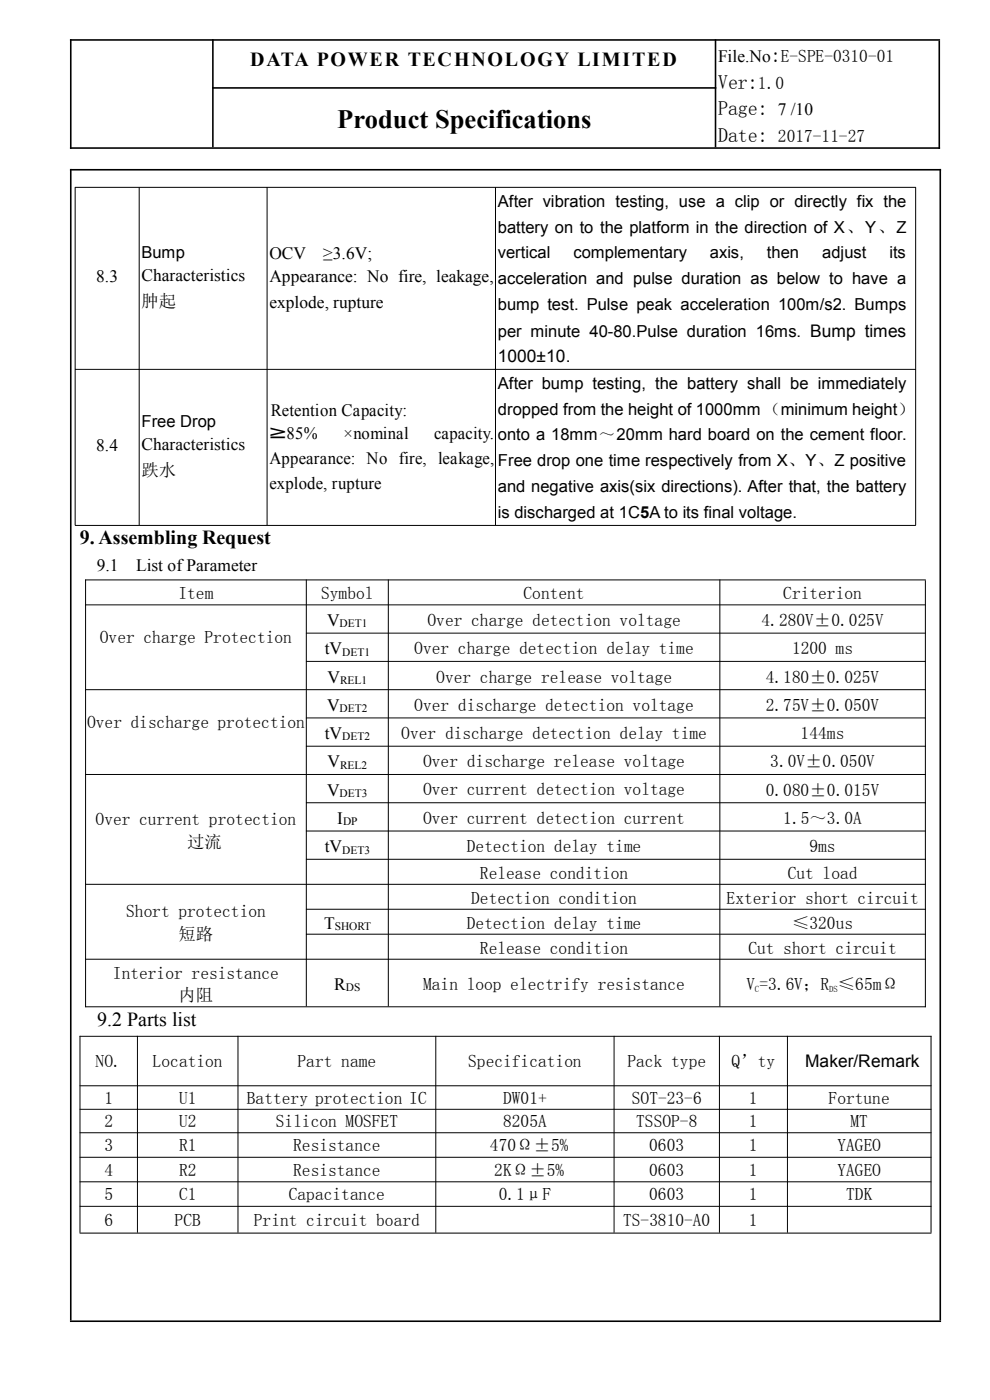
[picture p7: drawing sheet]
<svg xmlns="http://www.w3.org/2000/svg" width="210mm" height="297mm" viewBox="0 0 210 297" stroke-linecap="round" stroke-linejoin="round" font-family="sans-serif">
<path d="M14.8 8.5h184.6M15 8.3v23.3M45 18.7h107M45.2 8.3v22.9M151.8 8.3v22.9M199.2 8.6v23M14.8 31.4h184.6" fill="none" stroke="#000" stroke-width=".34"/>
<g fill="#fff">
<path d="M15.9 282.2h1.3l.1 .5a.73 .73 0 0 0-1-.3v1l.5-.1 .2-.4v.6l-.1 .3-.1-.3h-.5v1a.7 .7 0 0 0 1-.4l.1 .1-.2 .5h-1.3l.2-.2v-1v-1.1z" fill-rule="evenodd"/>
<path d="M17.7 282.2h1.3l.1 .5-.3-.3h-.3v2.1l.2 .2h-.7l.2-.2v-2.1h-.3l-.3 .3z" fill-rule="evenodd"/>
<path d="M19.4 282.2h1.3l.1 .5a.73 .73 0 0 0-1.1-.3v1l.6-.1 .2-.4v.6l-.1 .3-.1-.3h-.6v1a.7 .7 0 0 0 1.1-.4l.1 .1-.2 .5h-1.3l.1-.2v-1v-1.1z" fill-rule="evenodd"/>
<path d="M21.1 282.2h.5a.64 .64 0 0 1 .9 .4 .64 .64 0 0 1-.4 .9l.5 1.2h-.4l-.4-1.2h-.3v1l.2 .2h-.6l.2-.1v-1.1v-1.1zM21.5 282.4v1a.54 .54 0 0 0 .7-.5 .54 .54 0 0 0-.7-.5z" fill-rule="evenodd"/>
<path d="M22.7 282.2h.4l1 2v-1.8l-.2-.2h.5l-.2 .2v2.3l-1.1-2.2-.1 2 .3 .2h-.6l.2-.1v-1.1v-1.1z" fill-rule="evenodd"/>
<path d="M25.1 282.3l.3-.1 .5 2.3 .2 .2h-.6l.2-.3-.2-.6h-.6l-.1 .6 .1 .3h-.4l.2-.2zM25.2 282.5l-.3 1.2h.6z" fill-rule="evenodd"/>
<path d="M26.3 282.2h.7l-.3 .2v2.1h.7l.3-.4 .1 .1-.2 .5h-1.3l.2-.1v-1.1v-1.1z" fill-rule="evenodd"/>
<path d="M29.8 282.2h1.3l.1 .5a.73 .73 0 0 0-1.1-.3v1l.6-.1 .2-.4v.9l-.2-.3h-.6v1a.7 .7 0 0 0 1.1-.4l.1 .1-.2 .5h-1.3l.2-.2v-1v-1.1z" fill-rule="evenodd"/>
<path d="M31.4 282.2h.4l1 2v-1.8l-.2-.2h.4l-.2 .2v2.3l-1-2.2-.1 2 .3 .2h-.6l.2-.1v-1.1v-1.1z" fill-rule="evenodd"/>
<path d="M33.2 282.2h1.4l.1 .5a.73 .73 0 0 0-1.1-.3v1l.6-.1 .2-.4v.6l-.1 .3-.1-.3h-.6v1a.7 .7 0 0 0 1.1-.4l.1 .1-.2 .5h-1.4l.2-.2v-1v-1.1z" fill-rule="evenodd"/>
<path d="M35 282.2h.5a.64 .64 0 0 1 .8 .4 .64 .64 0 0 1-.4 .9l.6 1.2h-.4l-.5-1.2h-.2v1l.1 .2h-.5l.1-.1 .1-1.1-.1-1.1zM35.4 282.4v1a.54 .54 0 0 0 .7-.5 .54 .54 0 0 0-.7-.5z" fill-rule="evenodd"/>
<path d="M37.1 282.4l.2-.1 .7-.1v.7a.55 .55 0 0 0-.7-.6 .55 .55 0 0 0-.4 .8v.7a.56 .56 0 0 0 .2 .7 .56 .56 0 0 0 .8-.1v-.5l-.3-.3h.6l-.1 .1v.9l-.1-.1a.74 .74 0 0 1-.9 .1 .74 .74 0 0 1-.4-.8l.1-.9z" fill-rule="evenodd"/>
<path d="M38.4 282.2h.6l-.2 .3 .4 1.1 .4-1.1-.2-.3h.6l-.1 .1a3 3 0 0 0-.6 2.1l.2 .3h-.7l.2-.1v-.8l-.4-1.4z" fill-rule="evenodd"/>
</g>
<g fill="none" stroke="#000" stroke-width=".21">
<path d="M18.1 123h178.3M18.1 128.3h178.3M18.2 122.9v90.8M64.9 134.3h131.5M65 122.9v90.6M82.4 122.9v90.6M152.7 122.9v90.6M196.3 123.1v90.6M18.1 146.3h178.3M64.9 140.3h131.5M64.9 152.3h131.5M64.9 158.3h131.5"/>
<path d="M18.1 164.3h178.3M64.9 170.3h131.5M64.9 176.3h131.5M18.1 187.6h178.3M64.9 182.3h131.5M64.9 192.9h131.5M64.9 198.2h131.5M16.9 219.8h180.7M17 219.8v41.7M18.1 203.5h178.3M18.1 213.6h178.3M29.2 219.8v41.7"/>
<path d="M50.5 219.8v41.7M92.4 219.8v41.7M130.3 219.8v41.7M152.6 219.8v41.7M167 219.8v41.7M197.5 219.8v41.7M16.9 230.3h180.7M16.9 235.3h180.7M16.9 240.3h180.7M16.9 245.5h180.7M16.9 250.7h180.7M16.9 255.9h180.7"/>
<path d="M16.9 261.6h180.7"/>
</g>
<g fill="#fff">
<path d="M30 51.3h9.2v4.1h-9.2z" fill-rule="evenodd"/>
<path d="M105.6 40.5h7.4v4.1h-7.4z" fill-rule="evenodd"/>
<path d="M113 40.5h2.1v4.1h-2.1z" fill-rule="evenodd"/>
<path d="M115.1 40.5h13.4v4.1h-13.4z" fill-rule="evenodd"/>
<path d="M128.5 40.5h2.1v4.1h-2.1z" fill-rule="evenodd"/>
<path d="M130.6 40.5h11.3v4.1h-11.3z" fill-rule="evenodd"/>
<path d="M141.9 40.5h2.1v4.1h-2.1z" fill-rule="evenodd"/>
<path d="M144 40.5h5.7v4.1h-5.7z" fill-rule="evenodd"/>
<path d="M149.7 40.5h2.1v4.1h-2.1z" fill-rule="evenodd"/>
<path d="M151.8 40.5h2v4.1h-2z" fill-rule="evenodd"/>
<path d="M153.8 40.5h2.1v4.1h-2.1z" fill-rule="evenodd"/>
<path d="M155.9 40.5h5.3v4.1h-5.3z" fill-rule="evenodd"/>
<path d="M161.2 40.5h2.1v4.1h-2.1z" fill-rule="evenodd"/>
<path d="M163.3 40.5h3.1v4.1h-3.1z" fill-rule="evenodd"/>
<path d="M166.4 40.5h2.1v4.1h-2.1z" fill-rule="evenodd"/>
<path d="M168.5 40.5h11.2v4.1h-11.2z" fill-rule="evenodd"/>
<path d="M179.7 40.5h2.1v4.1h-2.1z" fill-rule="evenodd"/>
<path d="M181.8 40.5h3.5v4.1h-3.5z" fill-rule="evenodd"/>
<path d="M185.3 40.5h2.1v4.1h-2.1z" fill-rule="evenodd"/>
<path d="M187.4 40.5h4.9v4.1h-4.9z" fill-rule="evenodd"/>
<path d="M192.3 40.5h1v4.1h-1z" fill-rule="evenodd"/>
<path d="M105.6 45.8h10.8v4.5h-10.8z" fill-rule="evenodd"/>
<path d="M116.4 45.8h1.3v4.5h-1.3z" fill-rule="evenodd"/>
<path d="M117.7 45.8h4v4.5h-4z" fill-rule="evenodd"/>
<path d="M121.7 45.8h1.3v4.5h-1.3z" fill-rule="evenodd"/>
<path d="M123 45.8h2.9v4.5h-2.9z" fill-rule="evenodd"/>
<path d="M125.9 45.8h1.4v4.5h-1.4z" fill-rule="evenodd"/>
<path d="M127.3 45.8h4.9v4.5h-4.9z" fill-rule="evenodd"/>
<path d="M132.2 45.8h1.3v4.5h-1.3z" fill-rule="evenodd"/>
<path d="M133.5 45.8h12.8v4.5h-12.8z" fill-rule="evenodd"/>
<path d="M146.3 45.8h1.3v4.5h-1.3z" fill-rule="evenodd"/>
<path d="M147.6 45.8h2.8v4.5h-2.8z" fill-rule="evenodd"/>
<path d="M150.4 45.8h1.3v4.5h-1.3z" fill-rule="evenodd"/>
<path d="M151.7 45.8h4.9v4.5h-4.9z" fill-rule="evenodd"/>
<path d="M156.6 45.8h1.4v4.5h-1.4z" fill-rule="evenodd"/>
<path d="M158 45.8h13.3v4.5h-13.3z" fill-rule="evenodd"/>
<path d="M171.3 45.8h1.3v4.5h-1.3z" fill-rule="evenodd"/>
<path d="M172.6 45.8h3v4.5h-3z" fill-rule="evenodd"/>
<path d="M175.6 45.8h1.3v4.5h-1.3z" fill-rule="evenodd"/>
<path d="M176.9 45.8h2.8v4.5h-2.8z" fill-rule="evenodd"/>
<path d="M179.7 45.8h3.8v4.5h-3.8z" fill-rule="evenodd"/>
<path d="M183.5 45.8h2.7v4.5h-2.7z" fill-rule="evenodd"/>
<path d="M186.2 45.8h3.9v4.5h-3.9z" fill-rule="evenodd"/>
<path d="M190.1 45.8h2.2v4.5h-2.2z" fill-rule="evenodd"/>
<path d="M192.3 45.8h1v4.5h-1z" fill-rule="evenodd"/>
<path d="M105.6 51.5h11.2v4.1h-11.2z" fill-rule="evenodd"/>
<path d="M116.8 51.5h4.8v4.1h-4.8z" fill-rule="evenodd"/>
<path d="M121.6 51.5h24.1v4.1h-24.1z" fill-rule="evenodd"/>
<path d="M145.7 51.5h4.9v4.1h-4.9z" fill-rule="evenodd"/>
<path d="M150.6 51.5h7.3v4.1h-7.3z" fill-rule="evenodd"/>
<path d="M157.9 51.5h4.8v4.1h-4.8z" fill-rule="evenodd"/>
<path d="M162.7 51.5h6.9v4.1h-6.9z" fill-rule="evenodd"/>
<path d="M169.6 51.5h4.8v4.1h-4.8z" fill-rule="evenodd"/>
<path d="M174.4 51.5h9.4v4.1h-9.4z" fill-rule="evenodd"/>
<path d="M183.8 51.5h4.9v4.1h-4.9z" fill-rule="evenodd"/>
<path d="M188.7 51.5h3.5v4.1h-3.5z" fill-rule="evenodd"/>
<path d="M192.2 51.5h1v4.1h-1z" fill-rule="evenodd"/>
<path d="M105.6 57h19v4.1h-19z" fill-rule="evenodd"/>
<path d="M124.6 57h1.9v4.1h-1.9z" fill-rule="evenodd"/>
<path d="M126.5 57h5.9v4.1h-5.9z" fill-rule="evenodd"/>
<path d="M132.4 57h1.9v4.1h-1.9z" fill-rule="evenodd"/>
<path d="M134.3 57h8.4v4.1h-8.4z" fill-rule="evenodd"/>
<path d="M142.7 57h1.9v4.1h-1.9z" fill-rule="evenodd"/>
<path d="M144.6 57h12.7v4.1h-12.7z" fill-rule="evenodd"/>
<path d="M157.3 57h1.9v4.1h-1.9z" fill-rule="evenodd"/>
<path d="M159.2 57h3.7v4.1h-3.7z" fill-rule="evenodd"/>
<path d="M162.9 57h1.9v4.1h-1.9z" fill-rule="evenodd"/>
<path d="M164.8 57h9.2v4.1h-9.2z" fill-rule="evenodd"/>
<path d="M174 57h1.9v4.1h-1.9z" fill-rule="evenodd"/>
<path d="M175.9 57h3v4.1h-3z" fill-rule="evenodd"/>
<path d="M178.9 57h1.8v4.1h-1.8z" fill-rule="evenodd"/>
<path d="M180.7 57h7.7v4.1h-7.7z" fill-rule="evenodd"/>
<path d="M188.4 57h1.9v4.1h-1.9z" fill-rule="evenodd"/>
<path d="M190.3 57h1.9v4.1h-1.9z" fill-rule="evenodd"/>
<path d="M192.2 57h1v4.1h-1z" fill-rule="evenodd"/>
<path d="M105.6 62.5h8.8v4.1h-8.8z" fill-rule="evenodd"/>
<path d="M114.4 62.5h1.7v4.1h-1.7z" fill-rule="evenodd"/>
<path d="M116.1 62.5h6.7v4.1h-6.7z" fill-rule="evenodd"/>
<path d="M122.8 62.5h1.7v4.1h-1.7z" fill-rule="evenodd"/>
<path d="M124.5 62.5h8.8v4.1h-8.8z" fill-rule="evenodd"/>
<path d="M133.3 62.5h1.7v4.1h-1.7z" fill-rule="evenodd"/>
<path d="M135 62.5h7.6v4.1h-7.6z" fill-rule="evenodd"/>
<path d="M142.6 62.5h1.7v4.1h-1.7z" fill-rule="evenodd"/>
<path d="M144.3 62.5h19.1v4.1h-19.1z" fill-rule="evenodd"/>
<path d="M163.4 62.5h1.6v4.1h-1.6z" fill-rule="evenodd"/>
<path d="M165 62.5h14.6v4.1h-14.6z" fill-rule="evenodd"/>
<path d="M179.6 62.5h1.7v4.1h-1.7z" fill-rule="evenodd"/>
<path d="M181.3 62.5h10.9v4.1h-10.9z" fill-rule="evenodd"/>
<path d="M192.2 62.5h1v4.1h-1z" fill-rule="evenodd"/>
<path d="M105.6 67.9h5.1v4.3h-5.1z" fill-rule="evenodd"/>
<path d="M110.7 67.9h1.9v4.3h-1.9z" fill-rule="evenodd"/>
<path d="M112.6 67.9h10.6v4.3h-10.6z" fill-rule="evenodd"/>
<path d="M123.2 67.9h1.8v4.3h-1.8z" fill-rule="evenodd"/>
<path d="M125 67.9h18.9v4.3h-18.9z" fill-rule="evenodd"/>
<path d="M143.9 67.9h1.8v4.3h-1.8z" fill-rule="evenodd"/>
<path d="M145.7 67.9h12.8v4.3h-12.8z" fill-rule="evenodd"/>
<path d="M158.5 67.9h1.9v4.3h-1.9z" fill-rule="evenodd"/>
<path d="M160.4 67.9h9.6v4.3h-9.6z" fill-rule="evenodd"/>
<path d="M170 67.9h1.9v4.3h-1.9z" fill-rule="evenodd"/>
<path d="M171.9 67.9h9.6v4.3h-9.6z" fill-rule="evenodd"/>
<path d="M181.5 67.9h1.9v4.3h-1.9z" fill-rule="evenodd"/>
<path d="M183.4 67.9h8.9v4.3h-8.9z" fill-rule="evenodd"/>
<path d="M192.3 67.9h1v4.3h-1z" fill-rule="evenodd"/>
<path d="M105.6 73.4h8.2v4.3h-8.2z" fill-rule="evenodd"/>
<path d="M113.8 73.4h2.1v4.3h-2.1z" fill-rule="evenodd"/>
<path d="M115.9 73.4h4.1v4.3h-4.1z" fill-rule="evenodd"/>
<path d="M120 73.4h1v4.3h-1z" fill-rule="evenodd"/>
<path d="M30 87.2h7.3v4h-7.3z" fill-rule="evenodd"/>
<path d="M37.3 87.2h.9v4h-.9z" fill-rule="evenodd"/>
<path d="M38.2 87.2h7.7v4h-7.7z" fill-rule="evenodd"/>
<path d="M105.6 79.1h7.4v4.1h-7.4z" fill-rule="evenodd"/>
<path d="M113 79.1h2v4.1h-2z" fill-rule="evenodd"/>
<path d="M115 79.1h8.8v4.1h-8.8z" fill-rule="evenodd"/>
<path d="M123.8 79.1h1.9v4.1h-1.9z" fill-rule="evenodd"/>
<path d="M125.7 79.1h11.4v4.1h-11.4z" fill-rule="evenodd"/>
<path d="M137.1 79.1h1.9v4.1h-1.9z" fill-rule="evenodd"/>
<path d="M139 79.1h4.9v4.1h-4.9z" fill-rule="evenodd"/>
<path d="M143.9 79.1h1.9v4.1h-1.9z" fill-rule="evenodd"/>
<path d="M145.8 79.1h10.8v4.1h-10.8z" fill-rule="evenodd"/>
<path d="M156.6 79.1h1.9v4.1h-1.9z" fill-rule="evenodd"/>
<path d="M158.5 79.1h7.2v4.1h-7.2z" fill-rule="evenodd"/>
<path d="M165.7 79.1h1.9v4.1h-1.9z" fill-rule="evenodd"/>
<path d="M167.6 79.1h4v4.1h-4z" fill-rule="evenodd"/>
<path d="M171.6 79.1h1.9v4.1h-1.9z" fill-rule="evenodd"/>
<path d="M173.5 79.1h18.8v4.1h-18.8z" fill-rule="evenodd"/>
<path d="M192.3 79.1h1v4.1h-1z" fill-rule="evenodd"/>
<path d="M105.6 84.4h12.9v4.5h-12.9z" fill-rule="evenodd"/>
<path d="M118.5 84.4h1v4.5h-1z" fill-rule="evenodd"/>
<path d="M119.5 84.4h7v4.5h-7z" fill-rule="evenodd"/>
<path d="M126.5 84.4h.9v4.5h-.9z" fill-rule="evenodd"/>
<path d="M127.4 84.4h4.9v4.5h-4.9z" fill-rule="evenodd"/>
<path d="M132.3 84.4h.9v4.5h-.9z" fill-rule="evenodd"/>
<path d="M133.2 84.4h9.6v4.5h-9.6z" fill-rule="evenodd"/>
<path d="M142.8 84.4h1v4.5h-1z" fill-rule="evenodd"/>
<path d="M143.8 84.4h2.9v4.5h-2.9z" fill-rule="evenodd"/>
<path d="M146.7 84.4h.9v4.5h-.9z" fill-rule="evenodd"/>
<path d="M147.6 84.4h13.7v4.5h-13.7z" fill-rule="evenodd"/>
<path d="M161.3 84.4h1.8v4.5h-1.8z" fill-rule="evenodd"/>
<path d="M163.1 84.4h2.5v4.5h-2.5z" fill-rule="evenodd"/>
<path d="M165.6 84.4h14.3v4.5h-14.3z" fill-rule="evenodd"/>
<path d="M179.9 84.4h.9v4.5h-.9z" fill-rule="evenodd"/>
<path d="M180.8 84.4h9.7v4.5h-9.7z" fill-rule="evenodd"/>
<path d="M190.5 84.4h1.7v4.5h-1.7z" fill-rule="evenodd"/>
<path d="M105.6 89.9h6.9v4.5h-6.9z" fill-rule="evenodd"/>
<path d="M112.5 89.9h1.2v4.5h-1.2z" fill-rule="evenodd"/>
<path d="M113.7 89.9h2v4.5h-2z" fill-rule="evenodd"/>
<path d="M115.7 89.9h1.2v4.5h-1.2z" fill-rule="evenodd"/>
<path d="M116.9 89.9h10.1v4.5h-10.1z" fill-rule="evenodd"/>
<path d="M127 89.9h3.8v4.5h-3.8z" fill-rule="evenodd"/>
<path d="M130.8 89.9h9.8v4.5h-9.8z" fill-rule="evenodd"/>
<path d="M140.6 89.9h1.3v4.5h-1.3z" fill-rule="evenodd"/>
<path d="M141.9 89.9h7v4.5h-7z" fill-rule="evenodd"/>
<path d="M148.9 89.9h1.3v4.5h-1.3z" fill-rule="evenodd"/>
<path d="M150.2 89.9h9v4.5h-9z" fill-rule="evenodd"/>
<path d="M159.2 89.9h1.3v4.5h-1.3z" fill-rule="evenodd"/>
<path d="M160.5 89.9h3.9v4.5h-3.9z" fill-rule="evenodd"/>
<path d="M164.4 89.9h1.2v4.5h-1.2z" fill-rule="evenodd"/>
<path d="M165.6 89.9h5v4.5h-5z" fill-rule="evenodd"/>
<path d="M170.6 89.9h1.2v4.5h-1.2z" fill-rule="evenodd"/>
<path d="M171.8 89.9h11.6v4.5h-11.6z" fill-rule="evenodd"/>
<path d="M183.4 89.9h1.2v4.5h-1.2z" fill-rule="evenodd"/>
<path d="M184.6 89.9h7.7v4.5h-7.7z" fill-rule="evenodd"/>
<path d="M192.3 89.9h1v4.5h-1z" fill-rule="evenodd"/>
<path d="M105.6 95.4h7.3v4.5h-7.3z" fill-rule="evenodd"/>
<path d="M112.9 95.4h1v4.5h-1z" fill-rule="evenodd"/>
<path d="M113.9 95.4h7.1v4.5h-7.1z" fill-rule="evenodd"/>
<path d="M121 95.4h1.1v4.5h-1.1z" fill-rule="evenodd"/>
<path d="M122.1 95.4h5.9v4.5h-5.9z" fill-rule="evenodd"/>
<path d="M128 95.4h1.1v4.5h-1.1z" fill-rule="evenodd"/>
<path d="M129.1 95.4h6.7v4.5h-6.7z" fill-rule="evenodd"/>
<path d="M135.8 95.4h1.1v4.5h-1.1z" fill-rule="evenodd"/>
<path d="M136.9 95.4h18.6v4.5h-18.6z" fill-rule="evenodd"/>
<path d="M155.5 95.4h1.1v4.5h-1.1z" fill-rule="evenodd"/>
<path d="M156.6 95.4h7.1v4.5h-7.1z" fill-rule="evenodd"/>
<path d="M163.7 95.4h1.1v4.5h-1.1z" fill-rule="evenodd"/>
<path d="M164.8 95.4h2.5v4.5h-2.5z" fill-rule="evenodd"/>
<path d="M167.3 95.4h3.6v4.5h-3.6z" fill-rule="evenodd"/>
<path d="M170.9 95.4h2.5v4.5h-2.5z" fill-rule="evenodd"/>
<path d="M173.4 95.4h3.6v4.5h-3.6z" fill-rule="evenodd"/>
<path d="M177 95.4h2.2v4.5h-2.2z" fill-rule="evenodd"/>
<path d="M179.2 95.4h1.1v4.5h-1.1z" fill-rule="evenodd"/>
<path d="M180.3 95.4h12v4.5h-12z" fill-rule="evenodd"/>
<path d="M192.3 95.4h.9v4.5h-.9z" fill-rule="evenodd"/>
<path d="M105.6 101.1h5.9v4.1h-5.9z" fill-rule="evenodd"/>
<path d="M111.5 101.1h1.2v4.1h-1.2z" fill-rule="evenodd"/>
<path d="M112.7 101.1h13.4v4.1h-13.4z" fill-rule="evenodd"/>
<path d="M126.1 101.1h1.2v4.1h-1.2z" fill-rule="evenodd"/>
<path d="M127.3 101.1h11.8v4.1h-11.8z" fill-rule="evenodd"/>
<path d="M139.1 101.1h1.2v4.1h-1.2z" fill-rule="evenodd"/>
<path d="M140.3 101.1h17.3v4.1h-17.3z" fill-rule="evenodd"/>
<path d="M157.6 101.1h1v4.1h-1z" fill-rule="evenodd"/>
<path d="M158.6 101.1h7.5v4.1h-7.5z" fill-rule="evenodd"/>
<path d="M166.1 101.1h1.2v4.1h-1.2z" fill-rule="evenodd"/>
<path d="M167.3 101.1h6.8v4.1h-6.8z" fill-rule="evenodd"/>
<path d="M174.1 101.1h1.3v4.1h-1.3z" fill-rule="evenodd"/>
<path d="M175.4 101.1h4.9v4.1h-4.9z" fill-rule="evenodd"/>
<path d="M180.3 101.1h1.2v4.1h-1.2z" fill-rule="evenodd"/>
<path d="M181.5 101.1h10.8v4.1h-10.8z" fill-rule="evenodd"/>
<path d="M192.3 101.1h1v4.1h-1z" fill-rule="evenodd"/>
<path d="M105.6 106.6h2.5v4.1h-2.5z" fill-rule="evenodd"/>
<path d="M108.1 106.6h1v4.1h-1z" fill-rule="evenodd"/>
<path d="M109.1 106.6h17.3v4.1h-17.3z" fill-rule="evenodd"/>
<path d="M126.4 106.6h1v4.1h-1z" fill-rule="evenodd"/>
<path d="M127.4 106.6h2.9v4.1h-2.9z" fill-rule="evenodd"/>
<path d="M130.3 106.6h1v4.1h-1z" fill-rule="evenodd"/>
<path d="M131.3 106.6h4.5v4.1h-4.5z" fill-rule="evenodd"/>
<path d="M135.8 106.6h2v4.1h-2z" fill-rule="evenodd"/>
<path d="M137.8 106.6h2.1v4.1h-2.1z" fill-rule="evenodd"/>
<path d="M139.9 106.6h1v4.1h-1z" fill-rule="evenodd"/>
<path d="M140.9 106.6h2.9v4.1h-2.9z" fill-rule="evenodd"/>
<path d="M143.8 106.6h1v4.1h-1z" fill-rule="evenodd"/>
<path d="M144.8 106.6h3.5v4.1h-3.5z" fill-rule="evenodd"/>
<path d="M148.3 106.6h1v4.1h-1z" fill-rule="evenodd"/>
<path d="M149.3 106.6h6.5v4.1h-6.5z" fill-rule="evenodd"/>
<path d="M155.8 106.6h1v4.1h-1z" fill-rule="evenodd"/>
<path d="M156.8 106.6h12.3v4.1h-12.3z" fill-rule="evenodd"/>
</g>
<path d="M15.9 39.7h178.4l-.1 71.7M15.9 39.7v71.7M29.5 39.7v71.7M56.7 39.7v71.7M105.1 39.7v71.7M15.9 78.4h178.4M15.9 111.5h178.4" fill="none" stroke="#000" stroke-width=".21"/>
<path d="M14.8 36h184.8M15 35.8v244.3M199.5 35.8v244.3M14.8 280.3h184.8" fill="none" stroke="#000" stroke-width=".34"/>
<text font-size="5.6" x="71.5" y="27.1">Product Specifications</text>
<g font-size="4.2">
<text x="53.1" y="14">DATA POWER TECHNOLOGY LIMITED</text>
<text x="163.5" y="13.2">:</text>
<text x="152.3" y="18.9">Ver:</text>
<text x="152.3" y="24.5">Page:</text>
<text x="152.3" y="30.1">Date:</text>
<text x="16.9" y="115.5">9. Assembling Request</text>
<text x="20.6" y="217.6">9.2 Parts list</text>
</g>
<g font-size="3.7">
<text x="152.3" y="13.2">File.No E-SPE-0310-01</text>
<text x="160.8" y="18.8">1.0</text>
<text x="165" y="24.4">7 /10</text>
<text x="165" y="30.1">2017-11-27</text>
<text x="20.4" y="59.8">8.3</text>
<text x="30" y="59.6">Characteristics</text>
<text x="57.1" y="55.1">OCV</text>
<text x="57.1" y="59.9">Appearance: No fire, leakage,</text>
<text x="68.6" y="55.1">≥3.6V;</text>
<text x="30" y="65.2">肿起</text>
<text x="57.1" y="65.3">explode, rupture</text>
<text x="171.9" y="71.4">Bump</text>
<text x="183.4" y="71.4">t</text>
<text x="184.4" y="71.4">imes</text>
<text x="105.6" y="76.9">1000±10</text>
<text x="120" y="76.9">.</text>
<text x="57.4" y="88.2">Retention Capacity:</text>
<text x="20.4" y="95.7">8.4</text>
<text x="30" y="95.4">Characteristics</text>
<text x="57.1" y="93.1">≥85%</text>
<text x="72.9" y="93.1">×nominal</text>
<text x="92.1" y="93.1">capacity.</text>
<text x="30" y="101">跌水</text>
<text x="57.1" y="98.4">Appearance: No fire, leakage,</text>
<text x="57.1" y="103.8">explode, rupture</text>
<text x="20.5" y="121">9.1</text>
<text x="28.9" y="121">List ofParameter</text>
<text x="37.8" y="127.1">Item</text>
<text x="68.1" y="127.1">Symbol</text>
<text x="111" y="127.1">Content</text>
<text x="166.2" y="127.1">Criterion</text>
<text x="21.2" y="136.4">Over charge Protection</text>
<text x="69.4" y="132.8">V</text>
<text x="90.7" y="132.8">Over charge detection voltage</text>
<text x="161.5" y="132.8">4.280V±0.025V</text>
<text x="68.9" y="138.8">tV</text>
<text x="87.9" y="138.8">Over charge detection delay time</text>
<text x="168" y="138.8">1200 ms</text>
<text x="69.5" y="144.8">V</text>
<text x="92.5" y="144.8">Over charge release voltage</text>
<text x="162.4" y="144.8">4.180±0.025V</text>
<text x="18.5" y="154.4">Over discharge protection</text>
<text x="69.4" y="150.8">V</text>
<text x="87.9" y="150.8">Over discharge detection voltage</text>
<text x="162.4" y="150.8">2.75V±0.050V</text>
<text x="68.9" y="156.8">tV</text>
<text x="85.1" y="156.8">Over discharge detection delay time</text>
<text x="169.8" y="156.8">144ms</text>
<text x="69.5" y="162.8">V</text>
<text x="89.7" y="162.8">Over discharge release voltage</text>
<text x="163.4" y="162.8">3.0V±0.050V</text>
<text x="69.4" y="168.8">V</text>
<text x="89.7" y="168.8">Over current detection voltage</text>
<text x="162.4" y="168.8">0.080±0.015V</text>
<text x="20.3" y="175">Over current protection</text>
<text x="39.7" y="179.8">过流</text>
<text x="71.5" y="174.8">I</text>
<text x="89.7" y="174.8">Over current detection current</text>
<text x="166.2" y="174.8">1.5～3.0A</text>
<text x="68.9" y="180.8">tV</text>
<text x="99" y="180.8">Detection delay time</text>
<text x="171.7" y="180.8">9ms</text>
<text x="99.9" y="191.7">Detection condition</text>
<text x="101.8" y="186.4">Release condition</text>
<text x="154.1" y="191.7">Exterior short circuit</text>
<text x="167.1" y="186.4">Cut load</text>
<text x="26.8" y="194.6">Short protection</text>
<text x="68.7" y="197">T</text>
<text x="99" y="197">Detection delay time</text>
<text x="168" y="197">≤320us</text>
<text x="37.8" y="199.4">短路</text>
<text x="101.8" y="202.3">Release condition</text>
<text x="158.7" y="202.3">Cut short circuit</text>
<text x="24" y="207.6">Interior resistance</text>
<text x="70.9" y="210">R</text>
<text x="89.7" y="210">Main loop electrify resistance</text>
<text x="158.3" y="210">V =3.6V；R ≤65mΩ</text>
<text x="37.8" y="212.4">内阻</text>
<text x="20.3" y="226.4">NO.</text>
<text x="32.4" y="226.4">Location</text>
<text x="63.1" y="226.4">Part name</text>
<text x="99.3" y="226.4">Specification</text>
<text x="133.1" y="226.4">Pack type</text>
<text x="155.2" y="226.4">Q’ty</text>
<text x="170.8" y="226.4">Maker/Remark</text>
<text x="22.1" y="234.2">1</text>
<text x="22.1" y="239.1">2</text>
<text x="38" y="234.2">U1</text>
<text x="38" y="239.1">U2</text>
<text x="52.4" y="234.2">Battery protection IC</text>
<text x="58.5" y="239.1">Silicon MOSFET</text>
<text x="106.7" y="234.2">DW01+</text>
<text x="106.7" y="239.1">8205A</text>
<text x="134" y="234.2">SOT-23-6</text>
<text x="135" y="239.1">TSSOP-8</text>
<text x="158.9" y="234.2">1</text>
<text x="158.9" y="239.1">1</text>
<text x="175.8" y="234.2">Fortune</text>
<text x="180.4" y="239.1">MT</text>
<text x="22.1" y="244.2">3</text>
<text x="38" y="244.2">R1</text>
<text x="62.2" y="244.2">Resistance</text>
<text x="103.9" y="244.2">470Ω±5%</text>
<text x="137.7" y="244.2">0603</text>
<text x="158.9" y="244.2">1</text>
<text x="177.6" y="244.2">YAGEO</text>
<text x="22.1" y="249.4">4</text>
<text x="38" y="249.4">R2</text>
<text x="62.2" y="249.4">Resistance</text>
<text x="104.9" y="249.4">2KΩ±5%</text>
<text x="137.7" y="249.4">0603</text>
<text x="158.9" y="249.4">1</text>
<text x="177.6" y="249.4">YAGEO</text>
<text x="22.1" y="254.6">5</text>
<text x="38" y="254.6">C1</text>
<text x="61.3" y="254.6">Capacitance</text>
<text x="105.8" y="254.6">0.1μF</text>
<text x="137.7" y="254.6">0603</text>
<text x="158.9" y="254.6">1</text>
<text x="179.5" y="254.6">TDK</text>
<text x="22.1" y="260">6</text>
<text x="37" y="260">PCB</text>
<text x="53.8" y="260">Print circuit board</text>
<text x="132.2" y="260">TS-3810-A0</text>
<text x="158.9" y="260">1</text>
</g>
<g font-size="3.5">
<text x="105.6" y="43.8">After</text>
<text x="115.1" y="43.8">vibration</text>
<text x="130.6" y="43.8">t</text>
<text x="131.6" y="43.8">esting,</text>
<text x="144" y="43.8">use</text>
<text x="151.8" y="43.8">a</text>
<text x="155.9" y="43.8">clip</text>
<text x="163.3" y="43.8">or</text>
<text x="168.5" y="43.8">directly</text>
<text x="181.8" y="43.8">fix</text>
<text x="187.4" y="43.8">t</text>
<text x="188.4" y="43.8">he</text>
<text x="105.6" y="49.3">battery</text>
<text x="117.7" y="49.3">on</text>
<text x="123" y="49.3">t</text>
<text x="124" y="49.3">o</text>
<text x="127.3" y="49.3">t</text>
<text x="128.3" y="49.3">he</text>
<text x="133.5" y="49.3">platform</text>
<text x="147.6" y="49.3">i</text>
<text x="148.4" y="49.3">n</text>
<text x="151.7" y="49.3">t</text>
<text x="152.7" y="49.3">he</text>
<text x="157.9" y="49.3">direction</text>
<text x="172.6" y="49.3">of</text>
<text x="176.9" y="49.3">X</text>
<text x="179.7" y="49.3">、Y</text>
<text x="186.3" y="49.3">、</text>
<text x="190.2" y="49.3">Z</text>
<text x="30" y="54.7">Bump</text>
<text x="105.6" y="54.8">vertical</text>
<text x="121.6" y="54.8">complementary</text>
<text x="150.6" y="54.8">axis,</text>
<text x="162.7" y="54.8">t</text>
<text x="163.7" y="54.8">hen</text>
<text x="174.4" y="54.8">adjust</text>
<text x="188.7" y="54.8">i</text>
<text x="189.4" y="54.8">ts</text>
<text x="105.6" y="60.3">acceleration</text>
<text x="105.6" y="65.8">bump</text>
<text x="116.1" y="65.8">t</text>
<text x="117.1" y="65.8">est.</text>
<text x="124.5" y="65.8">Pulse</text>
<text x="126.5" y="60.3">and</text>
<text x="134.3" y="60.3">pulse</text>
<text x="135" y="65.8">peak</text>
<text x="144.4" y="65.8">acceleration</text>
<text x="144.6" y="60.3">duration</text>
<text x="159.2" y="60.3">as</text>
<text x="164.8" y="60.3">below</text>
<text x="165.1" y="65.8">100m/s2.</text>
<text x="175.9" y="60.3">t</text>
<text x="176.9" y="60.3">o</text>
<text x="180.8" y="60.3">have</text>
<text x="181.3" y="65.8">Bumps</text>
<text x="190.3" y="60.3">a</text>
<text x="105.6" y="71.4">per</text>
<text x="112.6" y="71.4">minute</text>
<text x="125.1" y="71.4">40-80.Pulse</text>
<text x="145.7" y="71.4">duration</text>
<text x="160.4" y="71.4">16ms.</text>
<text x="105.6" y="82.4">After</text>
<text x="114.9" y="82.4">bump</text>
<text x="125.7" y="82.4">t</text>
<text x="126.7" y="82.4">esting,</text>
<text x="139" y="82.4">t</text>
<text x="140" y="82.4">he</text>
<text x="145.8" y="82.4">battery</text>
<text x="158.5" y="82.4">shall</text>
<text x="167.6" y="82.4">be</text>
<text x="173.5" y="82.4">i</text>
<text x="174.2" y="82.4">mmediately</text>
<text x="105.6" y="87.9">dropped</text>
<text x="119.5" y="87.9">from</text>
<text x="127.4" y="87.9">t</text>
<text x="128.4" y="87.9">he</text>
<text x="133.2" y="87.9">height</text>
<text x="143.8" y="87.9">of</text>
<text x="147.6" y="87.9">1000mm</text>
<text x="162.1" y="87.9">（</text>
<text x="165.6" y="87.9">minimum</text>
<text x="180.8" y="87.9">height）</text>
<text x="30" y="90.5">Free</text>
<text x="38.2" y="90.5">Drop</text>
<text x="105.6" y="93.4">onto</text>
<text x="113.7" y="93.4">a</text>
<text x="116.9" y="93.4">18mm～</text>
<text x="130.8" y="93.4">20mm</text>
<text x="141.9" y="93.4">hard</text>
<text x="150.2" y="93.4">board</text>
<text x="160.4" y="93.4">on</text>
<text x="165.6" y="93.4">t</text>
<text x="166.6" y="93.4">he</text>
<text x="171.8" y="93.4">cement</text>
<text x="184.6" y="93.4">floor.</text>
<text x="105.6" y="99">Free</text>
<text x="114" y="99">drop</text>
<text x="122.1" y="99">one</text>
<text x="129.1" y="99">t</text>
<text x="130.1" y="99">ime</text>
<text x="136.9" y="99">respectively</text>
<text x="156.6" y="99">from</text>
<text x="164.8" y="99">X</text>
<text x="167.3" y="99">、Y</text>
<text x="173.4" y="99">、Z</text>
<text x="180.3" y="99">positive</text>
<text x="105.6" y="104.5">and</text>
<text x="112.7" y="104.5">negative</text>
<text x="127.3" y="104.5">axis(six</text>
<text x="140.3" y="104.5">directions).</text>
<text x="158.6" y="104.5">After</text>
<text x="167.3" y="104.5">t</text>
<text x="168.3" y="104.5">hat,</text>
<text x="175.4" y="104.5">t</text>
<text x="176.4" y="104.5">he</text>
<text x="181.5" y="104.5">battery</text>
<text x="105.6" y="110">i</text>
<text x="106.4" y="110">s</text>
<text x="109.1" y="110">discharged</text>
<text x="127.3" y="110">at</text>
<text x="131.3" y="110">1C</text>
<text x="135.8" y="110">5A</text>
<text x="140.9" y="110">t</text>
<text x="141.9" y="110">o</text>
<text x="144.8" y="110">i</text>
<text x="145.6" y="110">ts</text>
<text x="149.3" y="110">final</text>
<text x="156.8" y="110">voltage.</text>
</g>
<g font-size="2.4">
<text x="72.1" y="133.1">DET1</text>
<text x="72.6" y="139.1">DET1</text>
<text x="72.1" y="145.1">REL1</text>
<text x="72.1" y="151.1">DET2</text>
<text x="72.6" y="157.1">DET2</text>
<text x="72.1" y="163.1">REL2</text>
<text x="72.1" y="169.1">DET3</text>
<text x="72.8" y="175.1">DP</text>
<text x="72.6" y="181.1">DET3</text>
<text x="71" y="197.3">SHORT</text>
<text x="73.4" y="210.3">DS</text>
</g>
<g font-size="1.9">
<text x="160.1" y="210.5">C</text>
<text x="175.9" y="210.5">DS</text>
</g>
</svg>
